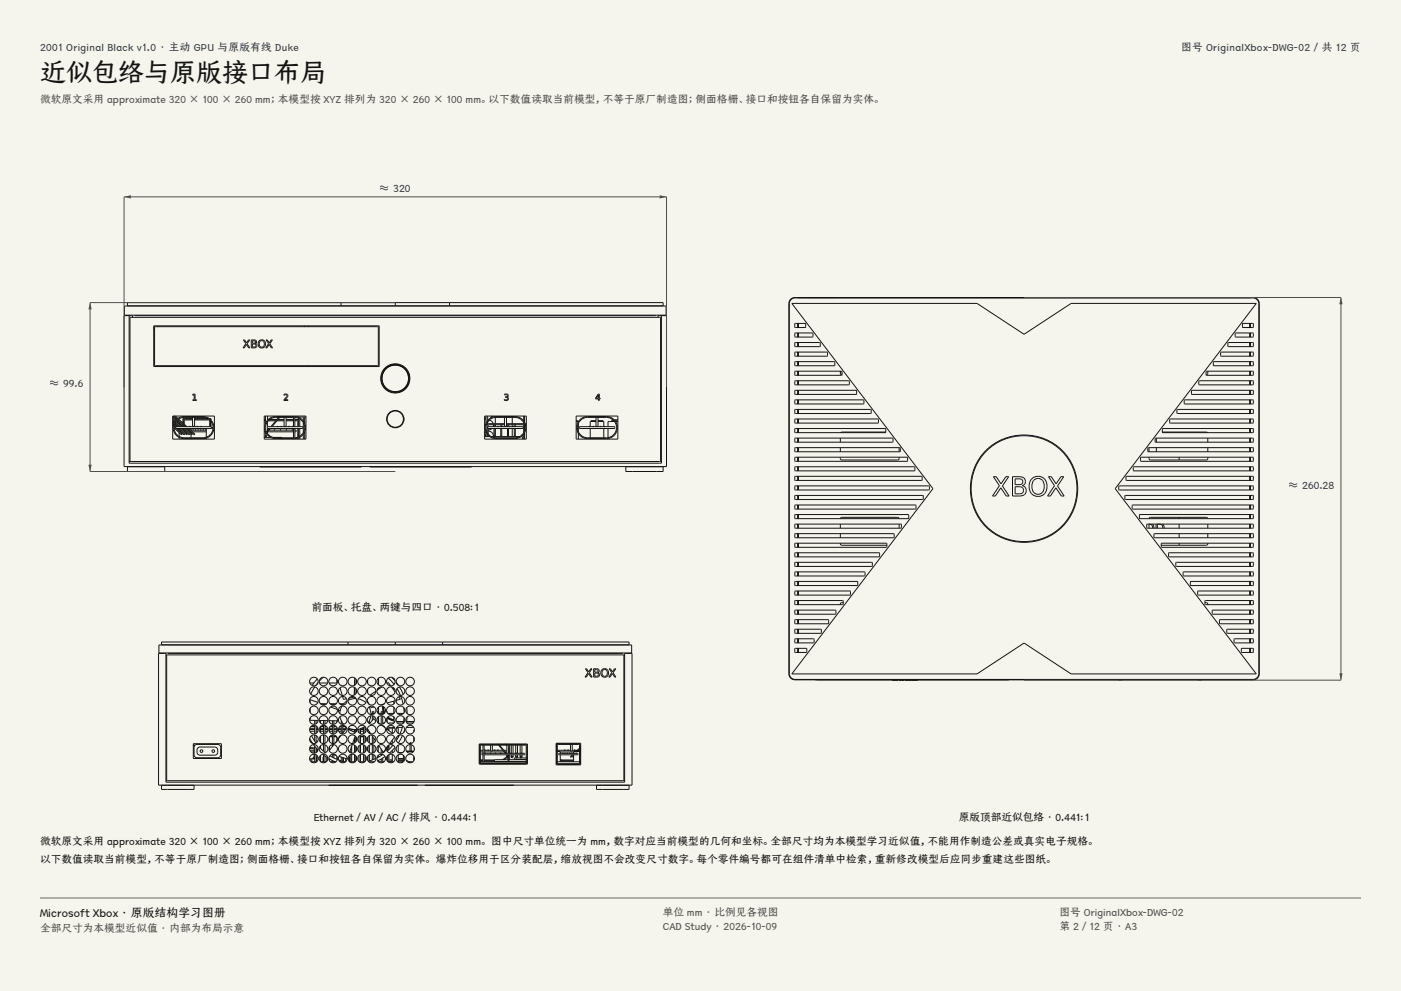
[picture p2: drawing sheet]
<svg xmlns="http://www.w3.org/2000/svg" width="420mm" height="297mm" viewBox="0 0 420 297" stroke-linecap="round" stroke-linejoin="round" font-family="sans-serif">
<g fill="#f5f4ed">
<path d="M0 0h420v297h-420z"/>
<path d="M12 12h396v275h-396z"/>
</g>
<g fill="none" stroke="#141413" stroke-width=".3">
<path d="M37.3 91.7h162.4v2.8h-162.4zM38.2 90.7h160.6v1h-160.6zM38.7 94.6h-1.5v45.2h162.6v-45.2h-1.5M38.7 94.6v44.2h.2h159.4v-44.2M38.7 94.6h1v.5M40.5 94.5v.1h156v-.1M46.1 97.7h67.6v12.2h-67.6zM46.1 98.7h.2M46.1 98.2h.2M46.1 98.5h.2M46.3 97.9h67.1v11.7h-67.1zM91.2 97.7v.2"/>
<path d="M92.5 97.7v.2M102.2 90.7v1M118.5 90.7v1M134.8 90.7v1M198.3 94.6h-1v.5M57.8 118.2l.7-.1v1.7h.4v.2h-1.1v-.2h.4v-1.5l-.4 .1zM73 101.9h.3l.6 .9 .6-.9h.4l-.8 1.1 .8 1.3h-.3l-.7-1.1-.7 1.1h-.3l.8-1.3zM75.3 101.9h.9a.58 .58 0 0 1 .7 .3 .58 .58 0 0 1-.4 .8 .67 .67 0 0 1 .5 .8 .67 .67 0 0 1-.8 .5h-.9zM75.7 103.1h.5a.44 .44 0 0 1 .5 .5 .44 .44 0 0 1-.5 .4h-.5zM75.7 102.1h.4a.37 .37 0 0 1 .5 .4 .37 .37 0 0 1-.5 .4h-.4zM77.9 102.4a.85 .85 0 0 1 1.3 .7 .85 .85 0 0 1-1.3 .7l-.2-.7zM79.8 101.9h.3l.6 .9 .6-.9h.4l-.8 1.1 .8 1.3h-.3l-.7-1.1-.7 1.1h-.3l.8-1.3z"/>
<path d="M85.1 118.2a.73 .73 0 0 1 1.2 .2 .73 .73 0 0 1-.5 1l-.4 .4h.9v.2h-1.2l.7-.9a.49 .49 0 0 0 .1-.8 .49 .49 0 0 0-.8 .2zM92.5 109.6v.3M118.4 109v.2M118.4 109.4h.1M118.4 117.4h.1M118.4 117.6v.2M119 109.1v.1M119 109.4v.1M119 117.3v.1M119 117.6v.1M121.1 116.4v.1M121.2 116.6l.1 .1"/>
<path d="M121.3 116.2v.1M121.3 116.5v.3M121.8 115.6v.1M121.8 116v.3M121.8 115.7h.1M122 115.2h.1M122 115.7h.2M122.1 115l.1 .1M122.2 111.9h.1M122.3 115.2h.2M122.3 115.2h.1M122.4 112h.3"/>
<path d="M122.5 112.1l.2 .1M122.5 112.9l-.1 .1M122.8 112.8l-.1 .1M151.2 118.2l.2-.1a.55 .55 0 0 1 .8 .1 .55 .55 0 0 1-.2 .8 .61 .61 0 0 1 .1 1 .61 .61 0 0 1-.9-.3 .47 .47 0 0 0 .7 .1 .47 .47 0 0 0 0-.7h-.4v-.2h.2a.31 .31 0 0 0 .4-.3 .31 .31 0 0 0-.4-.3l-.5 .1zM179.3 118.1h.4v1.2h.2v.3h-.2v.4h-.3v-.4h-.9zM179.4 118.3v1h-.6zM38.7 138.3h.3M39 138.3h159M39 138.3v-43.2h159v43.2M40.2 139.9h-2v1.4h11.2v-1.4h-2M51.8 127.9l.1 .1M51.8 127.5l.2 .2"/>
<path d="M51.8 127.2l.2 .2M51.8 126.8l.3 .3M51.8 126.5l.4 .3M51.8 126.1l.5 .5M51.8 125.7l.6 .7M51.8 125.4l.8 .7M51.8 125l.9 .9M51.8 124.7h12.5v6.9h-12.5zM51.8 124.7l1.1 1M52.2 124.7l.9 .9M52.2 128.2a3 3 0 0 1 3-3.1h5.7a3 3 0 0 1 3 3.1M52.2 128.2a3 3 0 0 0 3 3h5.7a3 3 0 0 0 3-3"/>
<path d="M52.2 128.2l2.2 2.1M52.2 127.9l.5 .4M52.2 127.6l.5 .4M52.3 127.3l.6 .6M52.4 127l.9 .9M52.5 126.7l1.2 1.2M52.6 124.7l.7 .7M52.6 126.5l1.5 1.4M52.8 126.3l1.7 1.6M52.8 128.4l1.8 1.7M52.9 125.8a3.2 3.2 0 0 1 2.3-1h5.7a3.3 3.3 0 0 1 3.2 3.3 3.3 3.3 0 0 1-3.2 3.3h-5.7a3.3 3.3 0 0 1-3-2 3.3 3.3 0 0 1 .7-3.6zM52.9 126.1l1.9 1.8"/>
<path d="M53.1 125.9l2.1 2v-.4M53.1 128.4l2 1.9M53.3 125.8l2.3 2.1M53.5 125.6l2.4 2.2M53.6 128.4l1.7 1.7M53.7 128.4v.2M53.7 129v.3M53.7 129.7v1.1M53.7 131.1v.5M53.9 128.4l2 1.9M54.3 128.4l1.8 1.7M54.6 130.1l-.2 .2"/>
<path d="M54.7 128.4l2 1.9M54.8 127.2v.3M55 127.3v.3M55.1 128.4l1.8 1.7M55.3 130.1l-.2 .2M55.4 128.4l2 1.9M55.6 127.8h.1M55.6 127.8h.3M55.8 128.4l1.8 1.7M55.9 127.8h.1M56 127.8v.1M56.1 130.1l-.2 .2"/>
<path d="M56.2 128.4l2 1.9M56.6 128.4l1.8 1.7M56.7 127.8h.1M56.8 127.8h.3M56.9 130.1l-.2 .2M57.3 128.9h4.5M57.3 128.4v.6M57.3 129.4v.3M57.3 130.1v1.1M57.3 131.4v.2M57.6 130.1l-.2 .2M57.7 129.4h4.1"/>
<path d="M57.7 125.6l-2.5 .1-.2 1.2M57.7 125.9h-2.4l-.1 1.3M57.7 124.7v.1M57.7 125.1v2.8M57.7 125.5h-2.9v1.3M57.8 128.8h.1M57.8 128.9h.1M57.8 128.8v.1M57.8 128.8h.2M57.9 127.8h.1M57.9 127.8h.3M58 128.8h.1"/>
<path d="M58 128.9h.1M58 128.8v.1M58.2 127.8h.1M58.3 125.9h4.5l.1 2M58.3 125.5h4M58.3 125.6h4.2M58.3 124.7v.1M58.3 125.1v2.8M58.4 130.1l-.2 .2M58.5 128.8h.1M58.5 128.9h.1M58.5 128.8v.1"/>
<path d="M58.5 128.8h.3M58.8 128.8h.1M58.8 128.9h.1M58.8 128.8v.1M59 127.8h.1M59 127.8h.3M59.3 127.8h.1M59.3 128.8h.1M59.3 128.9h.1M59.3 128.8v.1M59.3 128.8l.2 .1M60.1 127.8h.1"/>
<path d="M60.1 127.8h.3M60.3 128.8l-.2 .1M60.3 128.8h.1M60.3 128.9h.1M60.3 128.8v.1M60.4 127.8h.1M60.8 128.8h.1M60.8 128.9h.1M60.8 128.8v.1M60.8 128.8h.3M61.1 128.8h.1M61.1 128.9h.1"/>
<path d="M61.1 128.8v.1M61.6 128.8h.1M61.6 128.9h.1M61.6 128.8v.1M61.6 128.8h.2M61.8 128.8h.1M61.8 128.9h.1M61.8 128.4v2.6M61.8 131.3v.3M62.8 125.5h.5v.4M63.1 126.1v1.8M63.3 127.9h-10.6l.1 .5"/>
<path d="M63.3 127.9l.1 .5h-10.6M63.3 126.3v1.6M63.4 128.3h.5M63.4 128.2h.5M64.1 128.3h.2M64.1 128.2h.2M78.1 139.9h-.3h30.5h-.2M79.2 124.7h12.5v6.9h-12.5zM79.2 125.7h.4M79.2 125.9h.4M79.2 128.9h.2M79.2 129.4h.4"/>
<path d="M79.2 126.1h.4M79.2 131.1h1.9M79.6 129.3v1h.5M79.6 124.7v2.3M79.7 130.4l-.2 .7M79.9 130.4l-.1 .7M80.1 127.9h10.7v.5h-10.7zM80.2 124.7v1.2M80.2 126.4v1.5M80.2 128.4v1.5M80.2 125.7h.2M80.2 125.9h.1"/>
<path d="M80.2 128.9h.1M80.3 129.4h7.7M80.3 126.2a2.99 2.99 0 0 1 2.3-1.1h5.7a3 3 0 0 1 3 3 3 3 0 0 1-3 3.1h-5.7a3.1 3.1 0 0 1-2.7-1.8 3.1 3.1 0 0 1 .4-3.2zM80.3 125.8a3.2 3.2 0 0 1 2.3-1h5.7a3.3 3.3 0 0 1 3.3 3.3 3.3 3.3 0 0 1-3.3 3.3h-5.7a3.3 3.3 0 0 1-3-2 3.3 3.3 0 0 1 .7-3.6zM80.4 126.1h2.3M80.4 128.8h.1M80.6 125.9h2.3M80.7 128.9h7.3M80.7 128.4l-.5 .7M80.8 125.7h2.2M81.1 128.4l-.9 1.1M81.8 131.1l2.7 .1"/>
<path d="M82.2 128.9h.2M83 126.1h2.2M83.1 127.8h.3M83.2 125.9h2M83.3 125.7h1.9M83.5 125.1l-2.3 2.8M83.9 125.1l-2.4 2.8M83.9 124.7l-.2 .1M83.9 128.8h.1M83.9 128.9h.1M83.9 128.8v.1M84 128.8h.2"/>
<path d="M84.2 128.8h.1M84.2 128.9h.1M84.2 124.7l-.1 .1M84.2 128.8v.1M84.2 127.8h.3M84.5 131.4v.2M85.2 124.7v.1M85.2 125.1v2.8M85.3 127.8h.1M85.3 127.8h.3M85.7 128.8h.1M85.7 128.9h.1"/>
<path d="M85.7 128.8v.1M85.7 128.8h.3M85.8 125.7h2.2M85.8 125.9h2.2M85.8 126.1h2.2M85.8 124.7v.1M85.8 125.1v2.8M86 128.8h.1M86 128.9h.1M86 128.8v.1M86.4 127.8h.1M86.4 127.8h.3"/>
<path d="M87.5 128.8h.1M87.5 128.9h.1M87.5 128.8v.1M87.5 128.8h.2M87.5 127.8h.1M87.6 127.8h.2M87.7 128.8h.1M87.7 128.9h.1M87.8 128.8v.1M87.8 127.8h.1M87.9 127.8h.1M88 128.4v2.8"/>
<path d="M88 131.4v.2M88.3 125.2h-.3v2.7M88.3 125.2h.1M88.4 125.9l1.1 .1M88.4 126.1l.8 .1 .1 1.7M88.4 128.9h.4v.5h-.4M88.4 125.7h1.1M88.4 125.2v2.7M88.4 128.4v2.8M88.4 131.4v.2M89.3 124.7v.3h2.4M89.3 128.4v2.6"/>
<path d="M89.3 131.3v.3M89.5 125.3v2.6M89.5 128.4v2.6M89.5 131.2v.4M89.9 125.5v2.4M89.9 128.4v2.4M89.9 131.1v.5M90.9 126.2v-1h.4v1.7M90.9 126.6v3.1M90.9 130.1v1.5M91.2 125v.2M91.3 129.4v2.2"/>
<path d="M111.1 139.9h-.2h30.5h-.3M118.4 123v.2M118.4 128v.2M118.7 123v.2M118.7 128v.2M120.7 124.2v.3M120.7 126.7v.3M120.9 126.2l.1 .2M121 125.1v1M145.3 125l.4 .3M145.3 128.3l.1 .2M145.3 129.8l.4-.4v1.4"/>
<path d="M145.3 130.1h.3v.7M145.3 124.7h12.5v6.9h-12.5zM145.3 130.8h1.5M145.6 127.2l-.3 .3M145.7 125.4l-.4 .6M145.7 124.7v2.1M146 130.1v.6h.3v-.2M146.2 127.9h10.7v.5h-10.7zM146.2 124.7v1.3M146.2 130.7v.1M146.2 124.7h.1M146.3 126.2a2.99 2.99 0 0 1 2.4-1.1h5.7a3 3 0 0 1 3 3 3 3 0 0 1-3 3.1h-5.7a3.1 3.1 0 0 1-2.7-1.8 3.1 3.1 0 0 1 .3-3.2z"/>
<path d="M146.3 129.2h.2a1.47 1.47 0 0 1 1.4 1.6M146.3 128.4v1.7M146.4 125.8a3.2 3.2 0 0 1 2.3-1h5.7a3.3 3.3 0 0 1 3.2 3.3 3.3 3.3 0 0 1-3.2 3.3h-5.7a3.3 3.3 0 0 1-3-2 3.3 3.3 0 0 1 .7-3.6zM146.5 126l-.3 .4v.7M146.6 125.9l.9 .5 .4 .6M147.3 130.8h8.5M147.4 124.7l-.4 .6M147.5 128.4l-1.2 .5M147.8 124.7l-.2 .3M147.9 127.3l-.1 .6M148.1 128.4v2.3h.3v-2.3M148.1 127.3v.6"/>
<path d="M148.5 124.7v.1M148.5 125.1v1.9M148.5 127.3v.6M148.5 128.4v2.4M148.6 127.3l-.2 .6M149.1 127.8h.1M149.2 127.8h.2M149.4 127.8h.1M149.5 127.8h.1M150.1 128.4v2.3h.3v-2.3M150.2 127.3l-.1 .6M150.2 127.8h.1"/>
<path d="M150.3 127.8h.3M150.6 127.8h.1M150.6 127.3l-.2 .6M151.2 127l-4.9 .1-.3 .4v2.1M151.2 127.3h-4.6l-.3 .6M151.2 124.7v.1M151.2 125.1v2.8M151.4 127.8h.1M151.4 127.8h.3M151.7 127.8h.1M151.8 127h5.4M151.8 127.3h5.4v1.8"/>
<path d="M151.8 124.7v.1M151.8 125.1v2.8M152.1 128.4v2.3h.3v-2.3M152.2 127.3l-.1 .6M152.5 127.8h.1M152.5 127.8h.3M152.7 127.3l-.3 .6M152.8 127.8h.1M153.6 124.7v.1M153.6 125.1v1.9M153.6 127.3v.6M153.6 128.4v2.4"/>
<path d="M153.6 127.8h.1M153.6 127.8h.3M153.9 127.8h.1M154.2 128.4v2.3h.3v-2.3M154.2 127.3v.6M154.7 127.3l-.2 .6M156.3 130.8h.3v.8M157 124.7v1.5M157 126.6v.4M157 127.3v2.4M157 130.1v1.5M157.2 124.7v1.9"/>
<path d="M157.2 129.7v1.9M157.4 127h.4M157.5 127.3h.3M172.7 126.3h.7M172.7 126.1h.5l-.5 .1M172.7 124.7h12.5v6.9h-12.5zM173.4 126.9v2.5M173.4 129.9v1.7M173.6 127.9h10.7v.5h-10.7zM173.8 126.2a2.99 2.99 0 0 1 2.3-1.1h5.7a3 3 0 0 1 3 3 3 3 0 0 1-3 3.1h-5.7a3.1 3.1 0 0 1-2.7-1.8 3.1 3.1 0 0 1 .4-3.2zM173.8 125.8a3.2 3.2 0 0 1 2.3-1h5.7a3.3 3.3 0 0 1 3.3 3.3 3.3 3.3 0 0 1-3.3 3.3h-5.7a3.3 3.3 0 0 1-3-2 3.3 3.3 0 0 1 .7-3.6zM176.6 127.8h.1"/>
<path d="M176.6 127.8h.3M176.9 127.8h.1M176.9 128.4v2.8M176.9 131.4v.2M177.7 127.8h.1M177.7 127.8h.3M178 127.8h.1M178.7 126.3h-1.8v1.6M178.7 126.1h-1.6l1.6 .1M178.7 124.7v.1M178.7 125.1v2.8M178.8 127.8h.1"/>
<path d="M178.8 127.8h.3M179.1 127.8h.1M179.3 126.3h1.7v1.6M179.3 126.1h1.5l-1.5 .1M179.3 124.7v.1M179.3 125.1v2.8M179.9 127.8h.1M179.9 127.8h.3M180.2 127.8h.1M180.3 127.8h.1M181 128.4v2.8M181 131.4v.2"/>
<path d="M181 127.8h.1M181.1 127.8h.3M181.4 127.8h.1M182.3 128.4v2.8M182.3 131.4v.2M183.8 125.8h-.4v.3h.7M184.1 125.8h1.1M184.2 126.3h-1.9v1.6M184.4 126.1h.8M184.5 126.3h.7M189.6 139.9h-2v1.4h11.2v-1.4h-2M198 138.3h.3"/>
<circle cx="78.5" cy="103" r="1.19"/>
<circle cx="118.5" cy="113.4" r="4.4"/>
<circle cx="118.5" cy="113.4" r="4.2"/>
<circle cx="118.5" cy="113.4" r="4.1"/>
<circle cx="118.5" cy="113.4" r="4"/>
<circle cx="118.5" cy="125.6" r="2.6"/>
<circle cx="118.5" cy="125.6" r="2.45"/>
</g>
<path d="M37.2 116v-57h162.6v57" fill="none" stroke="#504e49" stroke-width=".3"/>
<g fill="#504e49">
<path d="M37.2 59l2-.5v1z"/>
<path d="M197.8 58.5l2 .5-2 .5z"/>
</g>
<path d="M118.5 90.7h-91.5v50.6h91.5" fill="none" stroke="#504e49" stroke-width=".3"/>
<g fill="#504e49">
<path d="M27 90.7l.5 2h-1z"/>
<path d="M26.5 139.3h1l-.5 2z"/>
</g>
<g fill="none" stroke="#141413" stroke-width=".3">
<path d="M237.4 90.9h55.5l14.1 9.3 14.1-9.3h55.5l-42.3 55.6 42.3 55.5h-55.5l-14.1-9.3-14.1 9.3h-55.5l42.3-55.5zM238.3 99.8h5.2l.2 1-.2 .2h-5.1l-.1-.2zM238.3 97l3.1-.1 .1 1.1-.1 .2h-3l-.1-.2zM238.7 89.2v.1M239.1 96.9v1.3M239.1 99.8v1.2M239.2 96.9v1.3M239.2 99.8v1.2M239.2 89.2l-.1 .1M239.4 96.9v1.3M239.4 99.8v1.2M241.3 89.2h.1"/>
<path d="M241.7 89.2h.1M242.3 89.2h.1M242.9 89.2h.1M243.3 89.2h.1M243.4 89.2h.1M243.5 89.2h2.3M243.5 89.2h.1M245.8 89.2h.1M246.2 89.2h.1M246.3 89.2h.8M246.3 89.2h.1M247.9 89.2h.1"/>
<path d="M248.4 89.2h.1M248.8 89.2h.1M249.4 89.2h.1M250 89.2h.1M250.4 89.2h.1M250.5 89.2h.1M370.3 99.8h5.3l.1 1-.1 .2h-5.1l-.2-.2zM372.5 97l3.1-.1 .1 1.1-.1 .2h-3l-.1-.2zM374.6 96.9v1.3M374.6 99.8v1.2M374.8 89.2l.1 .1M374.8 96.9v1.3"/>
<path d="M374.8 99.8v1.2M374.9 96.9v1.3M374.9 99.8v1.2M375.3 89.2v.1M238.3 119.9l20.5-.1 .2 1.1-.2 .2h-20.4l-.1-.2zM238.3 117h18.3l.2 1-.2 .2h-18.2l-.1-.2zM238.3 114.2l16.2-.1 .1 1.1-.1 .1h-16.1l-.1-.1zM238.3 111.3l14-.1 .1 1.1-.1 .2h-13.9l-.1-.2zM238.3 108.4h11.8l.2 1-.2 .2h-11.7l-.1-.2zM238.3 102.7h7.4l.2 1-.2 .2h-7.3l-.1-.2zM238.3 105.6l9.6-.1 .2 1.1-.2 .2h-9.5l-.1-.2zM239.1 102.7v1.2"/>
<path d="M239.1 105.5v1.3M239.1 108.4v1.2M239.1 111.2v1.3M239.1 114.1v1.2M239.1 117v1.2M239.1 119.8v1.3M239.2 102.7v1.2M239.2 105.5v1.3M239.2 108.4v1.2M239.2 111.2v1.3M239.2 114.1v1.2M239.2 117v1.2"/>
<path d="M239.2 119.8v1.3M239.4 102.7v1.2M239.4 105.5v1.3M239.4 108.4v1.2M239.4 111.2v1.3M239.4 114.1v1.2M239.4 117v1.2M239.4 119.8v1.3M251.9 111.2l.1 .9 .4 .2M252 111.2v1M355.1 119.9l20.5-.1 .1 1.1-.1 .2h-20.4l-.2-.2zM357.2 117h18.4l.1 1-.1 .2h-18.2l-.2-.2z"/>
<path d="M359.4 114.2l16.2-.1 .1 1.1-.1 .1h-16.1l-.1-.1zM361.6 111.3l14-.1 .1 1.1-.1 .2h-13.9l-.1-.2zM362.1 111.2l-.1 .9-.4 .2M363.8 108.4h11.8l.1 1-.1 .2h-11.7l-.2-.2zM366 105.6l9.6-.1 .1 1.1-.1 .2h-9.5l-.2-.2zM368.2 102.7h7.4l.1 1-.1 .2h-7.3l-.2-.2zM374.6 102.7v1.2M374.6 105.5v1.3M374.6 108.4v1.2M374.6 111.2v1.3M374.6 114.1v1.2M374.6 117v1.2"/>
<path d="M374.6 119.8v1.3M374.8 102.7v1.2M374.8 105.5v1.3M374.8 108.4v1.2M374.8 111.2v1.3M374.8 114.1v1.2M374.8 117v1.2M374.8 119.8v1.3M374.9 102.7v1.2M374.9 105.5v1.3M374.9 108.4v1.2M374.9 111.2v1.3"/>
<path d="M374.9 114.1v1.2M374.9 117v1.2M374.9 119.8v1.3M238.3 137.1l33.6-.1 .2 1.1-.2 .2h-33.5l-.1-.2zM238.3 134.2h31.4l.2 1-.2 .2h-31.3l-.1-.2zM238.3 139.9h35.8l.2 1-.2 .2h-35.7l-.1-.2zM238.3 131.3h29.2l.2 1.1-.2 .1h-29.1l-.1-.1zM238.3 128.5l27.1-.1 .1 1.1-.1 .2h-27l-.1-.2zM238.3 125.6h24.9l.2 1-.2 .2h-24.8l-.1-.2zM238.3 122.8l22.7-.1 .2 1.1-.2 .1h-22.6l-.1-.1zM239.1 122.7v1.2M239.1 125.6v1.2"/>
<path d="M239.1 128.4v1.3M239.1 131.3v1.2M239.1 134.2v1.2M239.1 137v1.3M239.1 139.9v1.2M239.2 122.7v1.2M239.2 125.6v1.2M239.2 128.4v1.3M239.2 131.3v1.2M239.2 134.2v1.2M239.2 137v1.3M239.2 139.9v1.2"/>
<path d="M239.4 122.7v1.2M239.4 125.6v1.2M239.4 128.4v1.3M239.4 131.3v1.2M239.4 134.2v1.2M239.4 137v1.3M239.4 139.9v1.2M251.9 137l.1 .6 .4 .3h16.7l.4-.3v-.6M251.9 131.3v1.2M251.9 134.2v1.2M265.5 129.5h-13.1l-.4 .2M269.5 134.2v1.2"/>
<path d="M339.8 139.9h35.8l.1 1-.1 .2h-35.7l-.2-.2zM342 137.1l33.6-.1 .1 1.1-.1 .2h-33.5l-.2-.2zM344.1 134.2h31.5l.1 1-.1 .2h-31.3l-.2-.2zM344.5 137v.6l.4 .3h16.7l.4-.3 .1-.6M344.5 134.2v1.2M346.3 131.3h29.3l.1 1.1-.1 .1h-29.1l-.2-.1zM346.7 131.3v1.2M346.7 134.2v1.2M348.5 129.5h13.1l.4 .2M348.5 128.5l27.1-.1 .1 1.1-.1 .2h-27l-.1-.2zM350.7 125.6h24.9l.1 1-.1 .2h-24.8l-.2-.2zM352.9 122.8l22.7-.1 .1 1.1-.1 .1h-22.6l-.2-.1z"/>
<path d="M353.5 137v.9M362.1 131.3v1.2M362.1 134.2v1.2M374.6 122.7v1.2M374.6 125.6v1.2M374.6 128.4v1.3M374.6 131.3v1.2M374.6 134.2v1.2M374.6 137v1.3M374.6 139.9v1.2M374.8 122.7v1.2M374.8 125.6v1.2"/>
<path d="M374.8 128.4v1.3M374.8 131.3v1.2M374.8 134.2v1.2M374.8 137v1.3M374.8 139.9v1.2M374.9 122.7v1.2M374.9 125.6v1.2M374.9 128.4v1.3M374.9 131.3v1.2M374.9 134.2v1.2M374.9 137v1.3M374.9 139.9v1.2"/>
<path d="M238.3 160l29.6-.1 .2 1.1-.2 .2h-29.5l-.1-.2zM238.3 157.1h31.8l.1 1-.1 .2h-31.7l-.1-.2zM238.3 154.3l33.9-.1 .2 1.1-.2 .1h-33.8l-.1-.1zM238.3 151.4l36.1-.1 .2 1.1-.2 .2h-36l-.1-.2zM238.3 148.5h38.3l.2 1-.2 .2h-38.2l-.1-.2zM238.3 145.7l40.2-.1 .1 1.1-.1 .1h-40.1l-.1-.1zM238.3 142.8h38l.2 1-.2 .2h-37.9l-.1-.2zM239.1 142.8v1.2M239.1 145.6v1.2M239.1 148.5v1.2M239.1 151.3v1.3M239.1 154.2v1.2"/>
<path d="M239.1 157.1v1.2M239.1 159.9v1.3M239.2 142.8v1.2M239.2 145.6v1.2M239.2 148.5v1.2M239.2 151.3v1.3M239.2 154.2v1.2M239.2 157.1v1.2M239.2 159.9v1.3M239.4 142.8v1.2M239.4 145.6v1.2M239.4 148.5v1.2"/>
<path d="M239.4 151.3v1.3M239.4 154.2v1.2M239.4 157.1v1.2M239.4 159.9v1.3M251.9 157.1v1.2M251.9 159.9v1.3M251.9 155.4l.5-.4h16.7l.4 .4M269.5 157.1v1.2M297.8 142.9h.8l1.5 2.1 1.4-2.1h.9l-1.9 2.7 2 3.1h-.8l-1.7-2.5-1.6 2.5h-.9l2.1-3.1zM303.5 142.9h2a1.4 1.4 0 0 1 1.8 .8 1.4 1.4 0 0 1-.9 1.8 1.62 1.62 0 0 1 1.2 2 1.62 1.62 0 0 1-2 1.2h-2.1zM304.3 145.9h1.3a1.08 1.08 0 0 1 1.2 1 1.08 1.08 0 0 1-1.2 1.1h-1.3zM304.3 143.5h1.2a.9 .9 0 0 1 1.1 .9 .9 .9 0 0 1-1.1 .8h-1.2z"/>
<path d="M309.2 143.6a2.75 2.75 0 0 1 3.4-.5 2.75 2.75 0 0 1 1.3 3.2 2.72 2.72 0 0 1-3.3 2.4 2.72 2.72 0 0 1-2.1-3.5zM310.1 143.7a1.91 1.91 0 0 1 2.2 0 1.91 1.91 0 0 1 .8 2.1 1.91 1.91 0 0 1-1.9 2.3 1.91 1.91 0 0 1-1.9-2.3l.2-1.2zM314.3 142.9h.9l1.4 2.1 1.4-2.1h.9l-1.9 2.7 2 3.1h-.8l-1.7-2.5-1.6 2.5h-.8l2-3.1zM335.4 145.7l40.2-.1 .1 1.1-.1 .1h-40.1l-.1-.1zM337.3 148.5h38.3l.1 1-.1 .2h-38.2l-.2-.2zM337.6 142.8h38l.1 1-.1 .2h-37.9l-.1-.2zM339.4 151.4l36.2-.1 .1 1.1-.1 .2h-36l-.2-.2zM341.6 154.3l34-.1 .1 1.1-.1 .1h-33.8l-.2-.1zM343.8 157.1h31.8l.1 1-.1 .2h-31.7l-.1-.2zM344.5 158.3v-1.2a1.01 1.01 0 0 1 1 1.2M344.5 155.4l.4-.4h16.7l.5 .4M345.5 157.1l.3 .5 .1 .7"/>
<path d="M346 160l29.6-.1 .1 1.1-.1 .2h-29.5l-.2-.2zM346.6 157.1v1.2M347 157.1v1.2M347.4 157.1a1.02 1.02 0 0 1 1.2 1.2M348.6 157.1l.3 .5 .1 .7M353.5 155v.4M353.5 157.1v1.2M353.5 159.9v1.3M362.1 157.1v1.2M362.1 159.9v1.3M374.6 142.8v1.2M374.6 145.6v1.2"/>
<path d="M374.6 148.5v1.2M374.6 151.3v1.3M374.6 154.2v1.2M374.6 157.1v1.2M374.6 159.9v1.3M374.8 142.8v1.2M374.8 145.6v1.2M374.8 148.5v1.2M374.8 151.3v1.3M374.8 154.2v1.2M374.8 157.1v1.2M374.8 159.9v1.3"/>
<path d="M374.9 142.8v1.2M374.9 145.6v1.2M374.9 148.5v1.2M374.9 151.3v1.3M374.9 154.2v1.2M374.9 157.1v1.2M374.9 159.9v1.3M238.3 177.2l16.5-.1 .2 1.1-.2 .2h-16.4l-.1-.2zM238.3 174.3h18.7l.1 1-.1 .2h-18.6l-.1-.2zM238.3 171.4h20.9l.1 1-.1 .2h-20.8l-.1-.2zM238.3 168.6l23-.1 .2 1.1-.2 .2h-22.9l-.1-.2zM238.3 165.7h25.2l.2 1-.2 .2h-25.1l-.1-.2z"/>
<path d="M238.3 162.9l27.4-.1 .2 1.1-.2 .1h-27.3l-.1-.1zM239.1 162.8v1.2M239.1 165.7v1.2M239.1 168.5v1.3M239.1 171.4v1.2M239.1 174.3v1.2M239.1 177.1v1.3M239.1 180v1.2M239.2 162.8v1.2M239.2 165.7v1.2M239.2 168.5v1.3M239.2 171.4v1.2"/>
<path d="M239.2 174.3v1.2M239.2 177.1v1.3M239.2 180v1.2M239.4 162.8v1.2M239.4 165.7v1.2M239.4 168.5v1.3M239.4 171.4v1.2M239.4 174.3v1.2M239.4 177.1v1.3M239.4 180v1.2M251.9 162.8l.1 .4 .4 .2h13.5M348.2 162.9l27.4-.1 .1 1.1-.1 .1h-27.3l-.2-.1z"/>
<path d="M350.4 165.7h25.2l.1 1-.1 .2h-25.1l-.2-.2zM352.5 168.6l23.1-.1 .1 1.1-.1 .2h-22.9l-.2-.2zM353.5 162.8v.6M354.7 171.4h20.9l.1 1-.1 .2h-20.8l-.1-.2zM356.9 174.3h18.7l.1 1-.1 .2h-18.6l-.1-.2zM359.1 177.2l16.5-.1 .1 1.1-.1 .2h-16.4l-.2-.2zM362.1 162.8l-.1 .4-.4 .2h-13.5M374.6 162.8v1.2M374.6 165.7v1.2M374.6 168.5v1.3M374.6 171.4v1.2M374.6 174.3v1.2"/>
<path d="M374.6 177.1v1.3M374.6 180v1.2M374.8 162.8v1.2M374.8 165.7v1.2M374.8 168.5v1.3M374.8 171.4v1.2M374.8 174.3v1.2M374.8 177.1v1.3M374.8 180v1.2M374.9 162.8v1.2M374.9 165.7v1.2M374.9 168.5v1.3"/>
<path d="M374.9 171.4v1.2M374.9 174.3v1.2M374.9 177.1v1.3M374.9 180v1.2M47.5 195.8h2.2v38.6h137.6v-38.6h2.2v39.5h-142zM48.4 192.4h140.2v.9h-140.2zM49.4 193.3h-1.8v2.4h141.8v-2.4h-1.8M49.7 196.3h.3M50 196.3h137M50 196.3v37.7M50.4 195.7h136.2M104.3 192.4v.9"/>
<path d="M118.5 192.4v.9M132.7 192.4v.9M187 196.3h.3M187 196.3v37.7M238.3 194.4l3.4-.1 .2 1.1-.2 .1h-3.3l-.1-.1zM238.3 191.5l5.6-.1 .2 1.1-.2 .2h-5.5l-.1-.2zM238.3 188.6h7.8l.1 1-.1 .2h-7.7l-.1-.2zM238.3 185.8l9.9-.1 .2 1.1-.2 .1h-9.8l-.1-.1zM238.3 182.9l12.1-.1 .2 1.1-.2 .2h-12l-.1-.2zM238.3 180h14.3l.2 1-.2 .2h-14.2l-.1-.2zM239.1 182.8v1.3M239.1 185.7v1.2"/>
<path d="M239.1 188.6v1.2M239.1 191.4v1.3M239.1 194.3v1.2M239.2 182.8v1.3M239.2 185.7v1.2M239.2 188.6v1.2M239.2 191.4v1.3M239.2 194.3v1.2M239.4 182.8v1.3M239.4 185.7v1.2M239.4 188.6v1.2M239.4 191.4v1.3"/>
<path d="M239.4 194.3v1.2M252.8 180.6l-.7 .1-.2 .5M361.2 180.6l.7 .1 .2 .5M361.3 180h14.3l.1 1-.1 .2h-14.2l-.2-.2zM363.5 182.9l12.1-.1 .1 1.1-.1 .2h-12l-.2-.2zM365.6 185.8l10-.1 .1 1.1-.1 .1h-9.8l-.2-.1zM367.8 188.6h7.8l.1 1-.1 .2h-7.7l-.1-.2zM370 191.5l5.6-.1 .1 1.1-.1 .2h-5.5l-.2-.2zM372.2 194.4l3.4-.1 .1 1.1-.1 .1h-3.3l-.2-.1zM374.6 182.8v1.3M374.6 185.7v1.2M374.6 188.6v1.2"/>
<path d="M374.6 191.4v1.3M374.6 194.3v1.2M374.8 182.8v1.3M374.8 185.7v1.2M374.8 188.6v1.2M374.8 191.4v1.3M374.8 194.3v1.2M374.9 182.8v1.3M374.9 185.7v1.2M374.9 188.6v1.2M374.9 191.4v1.3M374.9 194.3v1.2"/>
<path d="M92.8 212.9h.2M92.8 218.6h1.5M92.9 218.3h1.4M92.9 204.7h1.2M92.9 219.2h1.4M93 212.3v1.2M93 215.2v.7h2.4M93.2 217.7h1.1M94.3 215.9v1.2M94.3 217.4v2.5M94.4 205.9l-1.2 2.1M94.8 219.2h.5"/>
<path d="M94.8 218.6h.6M94.8 218.3h.5M94.8 217.7h.2M94.8 215.9v1M94.8 217.6v2.2M95.1 203.5l-1.5 1.9M95.2 204.7h.1M95.3 210.5l-2.3-.8v.9M95.4 204.5l-.7 .9M95.7 215.9l2.6 .1M95.8 204.7h2.4M95.9 210.7l1.4 .6"/>
<path d="M96.1 219.2h.9M96.1 218.6h.9M96.1 218.3h.9M96.1 215.9v.8M96.4 210.9h1.5M96.9 203l-1.2 1.2M97 217.7h-.9v1.9M97 216v1.1M97 217.4v2.6M97.1 211.2h.5M97.4 219.2h.8M97.4 218.6h.9"/>
<path d="M97.4 218.3h.8M97.4 217.7h.5M97.4 216v1M97.4 217.5v2.4M98.6 216h2.5M98.8 219.2h.8M98.8 218.6h.8M98.8 218.3h.8M98.8 216v.4M98.8 218v1.3M98.9 210.9h1.9M99 217.7h.6"/>
<path d="M99.1 211.9l2 .7M99.3 211.2h1.1M99.6 216v1.1M99.6 217.4v2.5M100.1 219.2h.9M100.1 218.6h.9M100.1 218.3h.9M100.1 217.7h.7M100.1 216v1.1M100.1 217.4v2.5M101 203.6v1.1h-2.3M101 216v.4"/>
<path d="M101 218v1.3M101.5 218.6h.8M101.5 212.7v.5M101.5 218.3h.8M101.5 212.9h.5M101.6 219.2h.7M101.8 210.9h1.3M101.9 217.7h.4M101.9 206.2l.7 2.2M101.9 214.8l.5 1.4 .6 .9M102.2 211.2h.6M102.3 216v1"/>
<path d="M102.3 217.5v2.4M102.5 211.6l-.6 2.2M102.7 208.7l.3 .9 .9-.2M102.8 219.2h.4M102.8 218.6h.8M102.8 218.3h.8M102.8 217.7h.8v.9M102.8 216.7v.4M102.8 217.4v2.3M104 218.4h-.2l-1.2 1.5M104 210.1l-1.3 1.2M104.4 218.6l2.2 1"/>
<path d="M104.4 218.3h.2M104.4 218.6h.6M104.4 218.2l1.5 .4 1 .1M105 218.4v.5M105.4 218.6h.5M105.4 218.5v.6M105.7 219.2h.6M106.2 208.9l-1.6 .4M106.2 208.8v.1M106.3 206l-.1 2.3M106.3 218.7v.7M106.3 203.9v1.4"/>
<path d="M106.3 206v2.2M106.3 208.9v.3h.3M106.3 203.2v2.2M106.7 203.6v1.3M106.7 206.4v1.4M106.7 218.8h-.4v.6M106.7 209.4l-1.4 .1-.9 .4M106.7 219.2h.1M106.7 218.7v.7M106.9 203.9v.7M106.9 206.8v.7M107.3 219.2h.3"/>
<path d="M107.4 209.4l1.4 .6 .9 .6M107.6 218.5v1.1M108.1 219.2h.9M108.1 218.6h.9M108.1 218.4v1.5M108.7 218.1v.3h-.6M108.7 218.3h.3M109 218v1.9M109.4 217.7l-2.2 .9h.4M109.4 219.2h.3M109.4 218.6h.4M109.4 218.3h.3"/>
<path d="M109.4 217.7v1.9M110.1 218.6h.1M110.1 210.1l.6 1M110.1 218.4l1.1 1.5M110.2 203.8v.9M110.2 206.7v.9M110.2 210.3v.2M110.2 218.5v.6M110.3 218.6v.7M110.7 211.9l.5 2.3M110.7 216v.9l1.3-1.4 .7 .5M110.7 219.3v.5"/>
<path d="M111 211.7l.3 .4 .8-.3M111.2 214.5l-.8 2.1M111.6 214.5v1.4M112 213.2h.1M112 213.2h-.4v.6M112.1 213.2v.6M112.1 214.7v.8M112.3 213.8h-1v.4M112.7 207.1l-1.8 1.2M113.1 216.4l1 .7M113.4 214.9v1.7M113.5 203.2v2.1"/>
<path d="M113.5 206.1v.5M113.5 211.9v1.9M113.5 214.8v1.8M114.3 213.8v-.6h.4v.6M114.3 214.5v2.6M114.5 205.9l-1.5 1M114.5 217.4l.9 .7M114.7 211.7l.3 2.1M114.7 214.6v2.4M114.7 217.5v.1M114.9 211.8l.3 2h-1.8v-.6h-.4M114.9 211l-.1 .2"/>
<path d="M115 217.7h.1M115 211.8l.3 1.9M115 217.6v.2M115.1 211l-.1 .1M115.1 211.9l.2 1.7M115.2 211l-1.1 .3M115.3 216.6l-.3 .2M115.3 217.9v.1M115.9 218.4l1.8 1.4M115.9 213.2l.2 .4M116 204.8l.4-.3 .7 1M116.1 218.3h.5"/>
<path d="M116.1 218v.6M116.1 215l2 .9M116.1 218.6h.5M116.2 214.9l1.9 .8M116.3 213.8h1.8M116.3 214.9l1.8 .8M116.3 217.7h.2M116.4 203.2l1.7 1.9M116.5 217.6v.4h1.8M116.6 218.2h1M116.6 218.2v.8M117.4 205.9l1 1.5"/>
<path d="M117.5 203l.9 1.1M117.6 218.2h.8M117.6 218.2v1.5M118.1 216l-.9-.2-1.1-.6v1.2M118.1 214.9v1.3h.3M118.1 203.3v.3M118.1 205v.2M118.1 206.2v.6M118.1 210.1v.9M118.1 212v1.8M118.1 216.7h-1.6v.2M118.5 210l-2.4 .7"/>
<path d="M118.8 204.5l.6 .9M118.8 218.2h.6v1.6M118.8 216.2h2.2M119 218h1.6M119 206.4l1.1 2M119.1 216.7h1.8M119.1 213.8h1.9M119.5 208.8l.5 .7-1.2 .4M119.8 205.9l1.1 2.2M120.2 208.7l.7 2.3M120.7 217.6l-.8 2.3M121 212.1l.2 1.5"/>
<path d="M121.1 215.1l-.2 1.7M121.3 218.7l-.2 .8M121.8 218h2.2M121.9 216.2h2.2M121.9 212.1l.1 1.7M122 216.7h1.9M122 214.9l-.1 1.6M124.2 218.8h-.2v.5M175.5 200.4h.4l.6 1 .6-1h.4l-.8 1.2 .8 1.3h-.3l-.7-1-.8 1h-.3l.9-1.3zM178 200.4h.8a.61 .61 0 0 1 .8 .4 .61 .61 0 0 1-.4 .8 .7 .7 0 0 1 .5 .8 .7 .7 0 0 1-.8 .5h-.9zM178.3 201.7h.5a.47 .47 0 0 1 .6 .5 .47 .47 0 0 1-.6 .4h-.5zM178.3 200.7h.5a.39 .39 0 0 1 .5 .4 .39 .39 0 0 1-.5 .4h-.5z"/>
<path d="M180.7 200.9a.97 .97 0 0 1 1.4 .5 .97 .97 0 0 1-.8 1.3 1.07 1.07 0 0 1-.6-1.8zM182.6 200.4h.4l.6 1 .6-1h.4l-.8 1.2 .8 1.3h-.3l-.7-1-.7 1h-.4l.9-1.3zM237.8 203.7a1.76 1.76 0 0 1-1.3-1.7v-111.1a1.76 1.76 0 0 1 1.8-1.7h137.4a1.76 1.76 0 0 1 1.8 1.7v111.1a1.76 1.76 0 0 1-1.3 1.7M237.8 203.7h6.7M237.8 203.5v.2M238.2 203.6l137.4 .1M238.4 203.6a1.76 1.76 0 0 1-1.8-1.7v-110.9a1.76 1.76 0 0 1 1.8-1.7h137.2a1.76 1.76 0 0 1 1.8 1.7v110.9a1.76 1.76 0 0 1-1.8 1.7M244.5 203.7l.2 .1h57.6l.3-.1M267.4 203.8h.1M267.5 203.8h.1M267.8 203.8h.1M268.3 203.8h.1"/>
<path d="M268.9 203.8h.1M269.2 203.8h.1M269.6 203.8h.1M270.3 203.8h.7M271 203.8h.1M271.3 203.8h2M271.3 203.8h.1M273.3 203.8h.1M273.4 203.8h.1M273.7 203.8h.1M274.2 203.8h.1M274.8 203.8h.1"/>
<path d="M275.1 203.8h.1M302.5 203.7h.9M303.4 203.7h7.2M303.4 203.7h.1M310.6 203.7h.1M335.3 203.8h.1M335.4 203.8h1M335.4 203.8h.1M336.4 203.8h.1M359.1 203.8h.1M359.1 203.8h1.2M359.7 203.8h.1"/>
<path d="M360 203.8h.1M360.3 203.8h.1M375.8 203.6l-.2 .1M376.2 203.7h-65.6M376.2 203.5v.2M49.7 234h.3M50 234h137M50.2 235.3h-1.8v1.3h9.8v-1.3h-1.8M58 223.5h.3M58 223.3h.5M58 223.4h.4M58 222.9h8.4v4.4h-8.4z"/>
<path d="M59.3 224.1l.6-.2h4.5a1.26 1.26 0 0 1 .9 1.2 1.26 1.26 0 0 1-.9 1.2h-4.5a1.27 1.27 0 0 1-.9-.9 1.27 1.27 0 0 1 .3-1.3zM60.8 227.1v.2M62.6 222.9v.2M62.6 227.1v.2M65.3 223.1a.89 .89 0 0 1 .9 .9v2.2a.89 .89 0 0 1-.9 .9M65.3 223.1h-6.2a.89 .89 0 0 0-.9 .9v2.2a.89 .89 0 0 0 .9 .9h6.2M65.3 222.9v.2M65.3 227.1v.2M92.8 224.3l1.3 .1 .1 1.3M92.8 227.5h1.5M92.8 221.3l.9 1.5M92.9 224.1l1.4 .1"/>
<path d="M92.9 224.9h1.3M92.9 222.1h.4M93 227.9v-.2h.5v.5h-.3M93.1 222.4l.5 .2M93.2 225.3h1M93.3 228.3h1.6M94.1 223.3l1.2 1.5M94.2 227.1l-.4 .4M94.2 226.8l-.8 .7M94.2 226l.1 1.3M94.3 220.3v1.8M94.3 223.6v2.1"/>
<path d="M94.3 226.1v2.2M94.8 220.5l-.1 2.2-1.3-2.2M94.8 222.1h.3v.2M94.8 227.5h.1M94.8 224.2v1.3M94.8 226.2v2.1M94.8 226.2h.1M94.9 224.3l.1 1.1M95.1 224.6v.6M95.1 226.5v.3M95.3 226.8h-.4v1.5M95.3 226.9v.8"/>
<path d="M95.3 227.5h.1M95.8 224l1.8 1.6M96.1 220.6v1.9M96.1 223.5v.8M96.1 226.4v1.9M96.1 228.3h1.7M96.7 226.1l1.6 1.1M97 226.8l-.1 1.5M97 220.3v2.5M97 223.1v2M97 226.3v2M97.4 220.3v2.5"/>
<path d="M97.4 223.2v2.3M97.4 226.6v1.7M98 227v1.1M98.6 227.4l1.8 .9M98.8 235.3l-.3 .1h26.7l-.3-.1M98.8 220.9v1.3M98.8 223.8v1.1M98.8 227.5v.5M98.8 220.8h.8M98.9 226.5l2.2 1.1M98.9 220.7h.7h-.7M99 228.3h1.7"/>
<path d="M99.6 220.3v2.5M99.6 223.2v.5M99.6 227.9v.4M100.1 223.2l-1.4 1.8M100.1 220.8h.8M100.1 220.3v2.5M100.1 226.2v1M100.1 228.1v.2M100.8 226.4l-1.2-.3v.8M100.8 220.7h-.7h.8M101 220.9v1.1M101 226.7v.9"/>
<path d="M101.1 221.8l-.7 .9M101.6 227.8l1.7 .5M101.6 226.7l2.4 .8M101.7 220.8h.2M101.9 228.3h1.7M102 220.7h-.2h.2M102.2 220.4l-.7 1M102.3 226.9v1.1M102.8 227v1.2M103 227.1v1.1M103.6 227.3v1M104.4 227.1v.5"/>
<path d="M104.4 226.8h.4v1.5M104.8 228.3h1.7M105 225v.5M105 226.2v2.1M105.4 223.7v2M105.4 226.1v2.2M105.6 223.2l-.8 2.2M106.3 221.1v1.6M106.3 223.3v2.2M106.3 226.2v2.1M106.3 221.1v1.5M106.5 220.6l-.8 2.2"/>
<path d="M106.7 220.9v1.3M106.7 223.7v1.4M106.7 226.6v1.4M107.5 220.8h.1M107.5 220.7h.1M107.6 220.6v1.9M107.6 223.5v1.9M107.6 226.4v1.9M107.7 228.3h1.7M108.1 220.8h.9M108.1 220.7h.9M108.1 220.3v2.5"/>
<path d="M108.1 223.2v2.4M108.1 226.1v2.2M109 220.3v2.5M109 223.2v2.4M109 226.1v2.2M109.4 220.8h.2M109.5 220.7h.1M109.4 220.6v1.9M109.4 223.5v1.9M109.4 226.4v1.9M109.6 220.9v1.3M109.6 223.8v1.3"/>
<path d="M109.6 226.7v1.3M110.2 221.1v.9M110.2 224v.9M110.2 226.8v1M110.3 220.9v1.3M110.3 223.8v1.3M110.3 226.7v1.3M110.6 228.3h1.6M110.7 220.5v2.2M110.7 223.3v2.2M110.7 226.2v1.8M111.4 220.3l1.2 1.7"/>
<path d="M111.6 220.6v2.2M111.6 223.2v2.5M111.6 226.1v1.6M112.1 221.3v1.4M112.1 223.3v2.2M112.1 226.2v1.4M112.7 227.3l-2.3 .8M113.4 223.5v1.9M113.4 226.4v.5M113.4 227.9v.4M113.4 228.3h1.7M113.5 223.4l1.4 2.1 .7-.9"/>
<path d="M114.3 224.5v1.2M114.3 226v.4M114.3 227.5v.8M114.7 225.2v.4M114.7 226.1h.1M114.7 227.2v1.1M114.8 226.1l-1.8 1M115.4 226.7l-2.2 1.3M116.1 223.9v1.2M116.1 226.7v1.3M116.3 223.6v1.3M116.3 226.4v1.9h1.7"/>
<path d="M116.3 223.6l.3 .5M116.4 223.4l.2 .4M116.5 223.3l-.6 .8M116.6 223.3v1.3M116.6 226.2v2.1M116.9 227.7h.5v.5h-.5zM117.6 221.8v1M117.6 223.2v.4M117.6 224.9v.7M117.6 226.1v2.2M117.8 223.3l-1.7 1.8M118.3 220.9l-1.4 1.9"/>
<path d="M118.4 224l-1.6 1.7M119.2 228.3h1.4l-.2 .2M119.4 227.3h1.5M119.4 227.9h1.5M119.4 220.5v.5M119.4 223.3v2.2h1.3M119.4 226.2v2.1M119.4 227.5h1.5M119.7 220.3l-.9 1.6M120.7 220.4l-1.3 2.3M120.9 226.4v1.7M121.1 225.2l-.2 .2"/>
<path d="M121.1 225.1h.1M121.1 225.1v.1M121.2 228l-.6 .5M121.8 227.9l.9 .7M121.8 225.1l2.1 .1zM121.9 225.2h2M122.9 223.1v2.1M123.3 222.8v-.2h-.4v.2M123.3 223.2v2M123.8 228.3h-1.2l.2 .3M123.9 225.1v.1M124 220.9v1.3"/>
<path d="M124 226.7v1.3M124 227.3h.2M124 227.9h.1M124.2 224.2v.5M124.2 227.1v.5l-.2-.1M127.6 235.3l-.2 .1h26.6l-.2-.1M143.7 223h14.4v6h-14.4zM143.7 228.3h.1M143.9 223v.3M144 223.2h13.8l.2 .3-.1 5.2-.3 .2-13.6-.1-.2-.3v-5zM144 227.9l.8 .1M144 227.6l.8 .2"/>
<path d="M144 228.1h.8M144 224.9h.8M144 225.3h.8M144 228.3h13.8M144.1 223.4l13.4-.1 .3 .2v4.9l-.3 .3h-13.3l-.2-.3zM144.4 225.8h12.9v.4h-12.9zM144.8 223v.1M144.8 223.3v2.5M144.8 226.2v2.1M145.1 228.1h3.1M145.1 228h3.1M145.1 227.8h3.1"/>
<path d="M145.1 224.9h2M145.1 225.3h6.1M145.1 223v.1M145.1 223.3v2.5M145.1 226.2v2.1M145.2 224.8h.1M145.3 224.8h.2M145.3 225.7h.1M145.3 225.7h.2M145.5 225.7h.1M145.6 225.7h.1M146.2 224.8h.1"/>
<path d="M146.2 224.8h.3M146.5 224.8h.1M146.9 225.7h.1M146.9 225.7h.2M147.1 223.3v1.8h.5v-1.8M147.1 223v.1M147.1 225.7h.1M147.6 223v.1M147.6 224.9h3.2M148.2 224.8h.1M148.2 224.8h.2M148.4 224.8h.1"/>
<path d="M148.4 225.7h.1M148.5 224.8h.1M148.5 225.7h.1M149.1 224.8h.1M149.2 224.8h.2M149.2 223l.1 .1M149.4 224.8h.1M149.5 223l.1 .1M149.5 223.3l2 2.5M149.8 223.3l2 2.5M150.2 225.7h.1M150.2 225.7h-.2"/>
<path d="M151 224.9h.9M151.4 223l.2 .1M151.5 225.3h.4M151.5 225.7h.1M151.6 225.7h.2M151.7 223l.2 .1M151.8 225.7h.1M151.8 223.3l.1 .2M151.9 226.2l.2 .3 .3 1.8M151.9 224.9h.1M151.9 225.3h.1M151.9 226.7l-1.4 1"/>
<path d="M151.9 226.9l.3 .2M151.9 223v.1M151.9 223.3v2.5M151.9 226.3v.6M152 227l-.9 .7M152.1 226.7l-.2 .2M152.2 226.2l.4 2.1M152.3 227.7h-4.1v.5h4.2M152.4 226.7l.1 .2M152.4 227h.1M152.5 224.1l.1 1.7M152.5 226.9l-.1 .1"/>
<path d="M152.5 223v.1M152.5 223.3v2.5M152.5 226.2v.7M152.5 227.7h5.3M152.6 228.2h5.2M152.8 223v.1M152.8 223.3v2.5M152.8 226.2v1.5M153.1 225.7h.1M153.1 225.7h.2M153.3 226.9l.3 .2 .2-.2M153.3 226.9l.2-.3 .3 .3"/>
<path d="M153.3 223v.1M153.3 223.3v2.5M153.3 226.2v.7M153.3 225.7h.1M153.8 223v.1M153.8 223.3v2.5M153.8 226.2v.7M154.6 223.3l.1 2.4M154.6 226.9l.3 .2 .2-.2M154.6 226.9l.3-.3 .2 .3M154.6 223v.1M154.6 226.2v.7"/>
<path d="M154.7 225.7h.2M154.9 225.7h.1M155.1 223v.1M155.1 223.3v2.5M155.1 226.2v.7M155.9 226.9l.4-.3 .2 .3M155.9 226.9l.3 .2 .3-.2M155.9 223v.1M155.9 223.3v2.5M155.9 226.2v.7M156.2 225.7h.1M156.2 225.7h.2"/>
<path d="M156.4 225.7h.1M156.5 223v.1M156.5 223.3v2.5M156.5 226.2v.7M157.8 227.1h-3.6v.5h3.6M158 228.3h.1M158 227.7h.1M158 228.2h.1M158 227.1h.1M158 227.6h.1M166.7 225.1h.1M166.7 222.8h7.4v6.4h-7.4z"/>
<path d="M166.7 224.9h.1M166.7 228.3h.1M166.7 225.2h.1M166.8 223.3l-.1 .2M166.9 223.1l.3-.2h6.6l.1 .3v5.7l-.3 .2-6.6-.1-.2-.3zM167.1 225.2h.9v.6M167.1 225.1h.7M167.1 224.9h3.9M167.1 228.3h6.6M167.1 223.2h6.6v5.6h-6.6zM167.1 222.8l-.4 .3M167.5 225.8h5.8v.4h-5.8z"/>
<path d="M167.6 222.8l-.3 .1M167.8 225.1v.1M168 227.9l4 .1M168 227.6l4 .2M168 225.7h.1M168 226.2v2.1M168 228.1h4M168 225.3h4M168 225.7h.2M168.2 225.7h.1M168.6 225.7h.1M168.6 225.7h.2"/>
<path d="M168.8 225.7h.1M169.3 225.7h.1M169.3 225.7h.2M169.5 224.8h.1M169.5 224.8h-.3M169.5 225.7h.1M170 225.7h.1M170 225.7h.2M170.4 224.8h.1M170.4 224.8h-.2M170.5 224.8h.1M170.6 225.7h.1"/>
<path d="M170.6 225.7h.2M171 223.1v2h.6v-2M171 222.8v.1M171.5 225.7h.1M171.5 225.7h-.2M171.6 222.8v.1M171.6 224.9h1.5M171.6 226.2l-.6 .6 .1 .2 .9-.8v2.1M172 225.7h.1M172 226.5l-.4 .3h.4M172 225.7h.2M172.1 225.1h1.6"/>
<path d="M172.1 225.1v.1M172.1 224.8h.1M172.1 224.8h.3M172.2 225.7h.1M172.4 224.8h.1M172.6 225.7h.1M172.6 225.7h.2M172.8 225.7h.1M173.1 225.2h-.1M173.1 224.8h.1M173.4 225.2h-.1M173.4 224.9h.3l-.3 .2"/>
<path d="M173.7 225.2h-1.7v.6M173.7 224.2l-1.1 1M173.7 224.6l-.6 .5M173.9 225.1h.2M173.9 228.3h.2M174.1 225.2h.1M174.1 224.5l-.2 .1M174.1 224.9l-.2 .1M174.1 223.9l-.2 .1M174.1 224.2l-.2 .2M180.6 235.3h-1.8v1.3h9.8v-1.3h-1.8M187 234h.3"/>
<circle cx="306.9" cy="146.5" r="16.1"/>
<circle cx="306.9" cy="146.5" r="15.9"/>
<circle cx="94.1" cy="207.1" r="1.29"/>
<circle cx="94.1" cy="215.8" r="1.29"/>
<circle cx="94.1" cy="218.7" r="1.29"/>
<circle cx="94.1" cy="210" r="1.29"/>
<circle cx="94.1" cy="212.9" r="1.29"/>
<circle cx="94.1" cy="204.3" r="1.29"/>
<circle cx="97" cy="207.1" r="1.29"/>
<circle cx="97" cy="215.8" r="1.29"/>
<circle cx="97" cy="210" r="1.29"/>
<circle cx="97" cy="218.7" r="1.29"/>
<circle cx="97" cy="212.9" r="1.29"/>
<circle cx="97" cy="204.3" r="1.29"/>
<circle cx="99.9" cy="207.1" r="1.29"/>
<circle cx="99.9" cy="215.8" r="1.29"/>
<circle cx="99.9" cy="210" r="1.29"/>
<circle cx="99.9" cy="218.7" r="1.29"/>
<circle cx="99.9" cy="212.9" r="1.29"/>
<circle cx="99.9" cy="204.3" r="1.29"/>
<circle cx="102.7" cy="207.1" r="1.29"/>
<circle cx="102.7" cy="215.8" r="1.29"/>
<circle cx="102.7" cy="210" r="1.29"/>
<circle cx="102.7" cy="218.7" r="1.29"/>
<circle cx="102.7" cy="212.9" r="1.29"/>
<circle cx="102.7" cy="204.3" r="1.29"/>
<circle cx="105.6" cy="207.1" r="1.29"/>
<circle cx="105.6" cy="215.8" r="1.29"/>
<circle cx="105.6" cy="210" r="1.29"/>
<circle cx="105.6" cy="218.7" r="1.29"/>
<circle cx="105.6" cy="212.9" r="1.29"/>
<circle cx="105.6" cy="204.3" r="1.29"/>
<circle cx="108.5" cy="207.1" r="1.29"/>
<circle cx="108.5" cy="215.8" r="1.29"/>
<circle cx="108.5" cy="218.7" r="1.29"/>
<circle cx="108.5" cy="210" r="1.29"/>
<circle cx="108.5" cy="212.9" r="1.29"/>
<circle cx="108.5" cy="204.3" r="1.29"/>
<circle cx="111.4" cy="207.1" r="1.29"/>
<circle cx="111.4" cy="215.8" r="1.29"/>
<circle cx="111.4" cy="210" r="1.29"/>
<circle cx="111.4" cy="218.7" r="1.29"/>
<circle cx="111.4" cy="212.9" r="1.29"/>
<circle cx="111.4" cy="204.3" r="1.29"/>
<circle cx="114.3" cy="207.1" r="1.29"/>
<circle cx="114.3" cy="215.8" r="1.29"/>
<circle cx="114.3" cy="218.7" r="1.29"/>
<circle cx="114.3" cy="210" r="1.29"/>
<circle cx="114.3" cy="212.9" r="1.29"/>
<circle cx="114.3" cy="204.3" r="1.29"/>
<circle cx="117.2" cy="207.1" r="1.29"/>
<circle cx="117.2" cy="215.8" r="1.29"/>
<circle cx="117.2" cy="218.7" r="1.29"/>
<circle cx="117.2" cy="210" r="1.29"/>
<circle cx="117.2" cy="212.9" r="1.29"/>
<circle cx="117.2" cy="204.3" r="1.29"/>
<circle cx="120" cy="207.1" r="1.29"/>
<circle cx="120" cy="215.8" r="1.29"/>
<circle cx="120" cy="210" r="1.29"/>
<circle cx="120" cy="218.7" r="1.29"/>
<circle cx="120" cy="212.9" r="1.29"/>
<circle cx="120" cy="204.3" r="1.29"/>
<circle cx="122.9" cy="207.1" r="1.29"/>
<circle cx="122.9" cy="215.8" r="1.29"/>
<circle cx="122.9" cy="210" r="1.29"/>
<circle cx="122.9" cy="218.7" r="1.29"/>
<circle cx="122.9" cy="212.9" r="1.29"/>
<circle cx="122.9" cy="204.3" r="1.29"/>
<circle cx="181.2" cy="201.6" r="1.25"/>
<circle cx="60.4" cy="225.1" r=".4"/>
<circle cx="63.9" cy="225.1" r=".4"/>
<circle cx="94.1" cy="227.3" r="1.29"/>
<circle cx="94.1" cy="224.4" r="1.29"/>
<circle cx="94.1" cy="221.6" r="1.29"/>
<circle cx="97" cy="224.4" r="1.29"/>
<circle cx="97" cy="227.3" r="1.29"/>
<circle cx="97" cy="221.6" r="1.29"/>
<circle cx="99.9" cy="227.3" r="1.29"/>
<circle cx="99.9" cy="224.4" r="1.29"/>
<circle cx="99.9" cy="221.6" r="1.29"/>
<circle cx="102.7" cy="224.4" r="1.29"/>
<circle cx="102.7" cy="227.3" r="1.29"/>
<circle cx="102.7" cy="221.6" r="1.29"/>
<circle cx="105.6" cy="224.4" r="1.29"/>
<circle cx="105.6" cy="227.3" r="1.29"/>
<circle cx="105.6" cy="221.6" r="1.29"/>
<circle cx="108.5" cy="227.3" r="1.29"/>
<circle cx="108.5" cy="224.4" r="1.29"/>
<circle cx="108.5" cy="221.6" r="1.29"/>
<circle cx="111.4" cy="224.4" r="1.29"/>
<circle cx="111.4" cy="227.3" r="1.29"/>
<circle cx="111.4" cy="221.6" r="1.29"/>
<circle cx="114.3" cy="224.4" r="1.29"/>
<circle cx="114.3" cy="227.3" r="1.29"/>
<circle cx="114.3" cy="221.6" r="1.29"/>
<circle cx="117.2" cy="224.4" r="1.29"/>
<circle cx="117.2" cy="227.3" r="1.29"/>
<circle cx="117.2" cy="221.6" r="1.29"/>
<circle cx="120" cy="224.4" r="1.29"/>
<circle cx="120" cy="227.3" r="1.29"/>
<circle cx="120" cy="221.6" r="1.29"/>
<circle cx="122.9" cy="224.4" r="1.29"/>
<circle cx="122.9" cy="227.3" r="1.29"/>
<circle cx="122.9" cy="221.6" r="1.29"/>
</g>
<path d="M307 89.2h95v114.6h-95" fill="none" stroke="#504e49" stroke-width=".3"/>
<g fill="#504e49">
<path d="M402 89.2l.5 2h-1z"/>
<path d="M401.5 201.8h1l-.5 2z"/>
</g>
<path d="M12 269.3h396zM12 269h396v.3h-396z" fill-rule="evenodd" fill="#504e49"/>
<text font-size="7.8" fill="#141413" x="12" y="24.7">近似包络与原版接口布局</text>
<text font-size="3.5" fill="#141413" x="12" y="274.9">Microsoft Xbox · 原版结构学习图册</text>
<g font-size="3.2" fill="#1b365d">
<text x="12" y="15.3">2001 Original Black v1.0 · 主动 GPU 与原版有线 Duke</text>
<text x="354.1" y="15.3">图号 OriginalXbox-DWG-02 / 共 12 页</text>
<text x="113.9" y="57.4">≈ 320</text>
<text x="15" y="116">≈ 99.6</text>
<text x="386.4" y="146.5">≈ 260.28</text>
</g>
<g font-size="3.2" fill="#504e49">
<text x="12" y="30.9">微软原文采用 approximate 320 × 100 × 260 mm；本模型按 XYZ 排列为 320 × 260 × 100 mm。以下数值读取当前模型，不等于原厂制造图；侧面格栅、接口和按钮各自保留为实体。</text>
<text x="198.7" y="274.5">单位 mm · 比例见各视图</text>
<text x="317.6" y="274.5">图号 OriginalXbox-DWG-02</text>
<text x="12" y="279.3">全部尺寸为本模型近似值 · 内部为布局示意</text>
<text x="198.7" y="278.8">CAD Study · 2026-10-09</text>
<text x="317.6" y="278.8">第 2 / 12 页 · A3</text>
</g>
<g font-size="3.2" fill="#141413">
<text x="93.4" y="183">前面板、托盘、两键与四口 · 0.508:1</text>
<text x="94" y="246">Ethernet / AV / AC / 排风 · 0.444:1</text>
<text x="287.4" y="246">原版顶部近似包络 · 0.441:1</text>
<text x="12" y="253.3">微软原文采用 approximate 320 × 100 × 260 mm；本模型按 XYZ 排列为 320 × 260 × 100 mm。 图中尺寸单位统一为 mm，数字对应当前模型的几何和坐标。全部尺寸均为本模型学习近似值，不能用作制造公差或真实电子规格。</text>
<text x="12" y="258.6">以下数值读取当前模型，不等于原厂制造图；侧面格栅、接口和按钮各自保留为实体。 爆炸位移用于区分装配层，缩放视图不会改变尺寸数字。每个零件编号都可在组件清单中检索，重新修改模型后应同步重建这些图纸。</text>
</g>
</svg>
